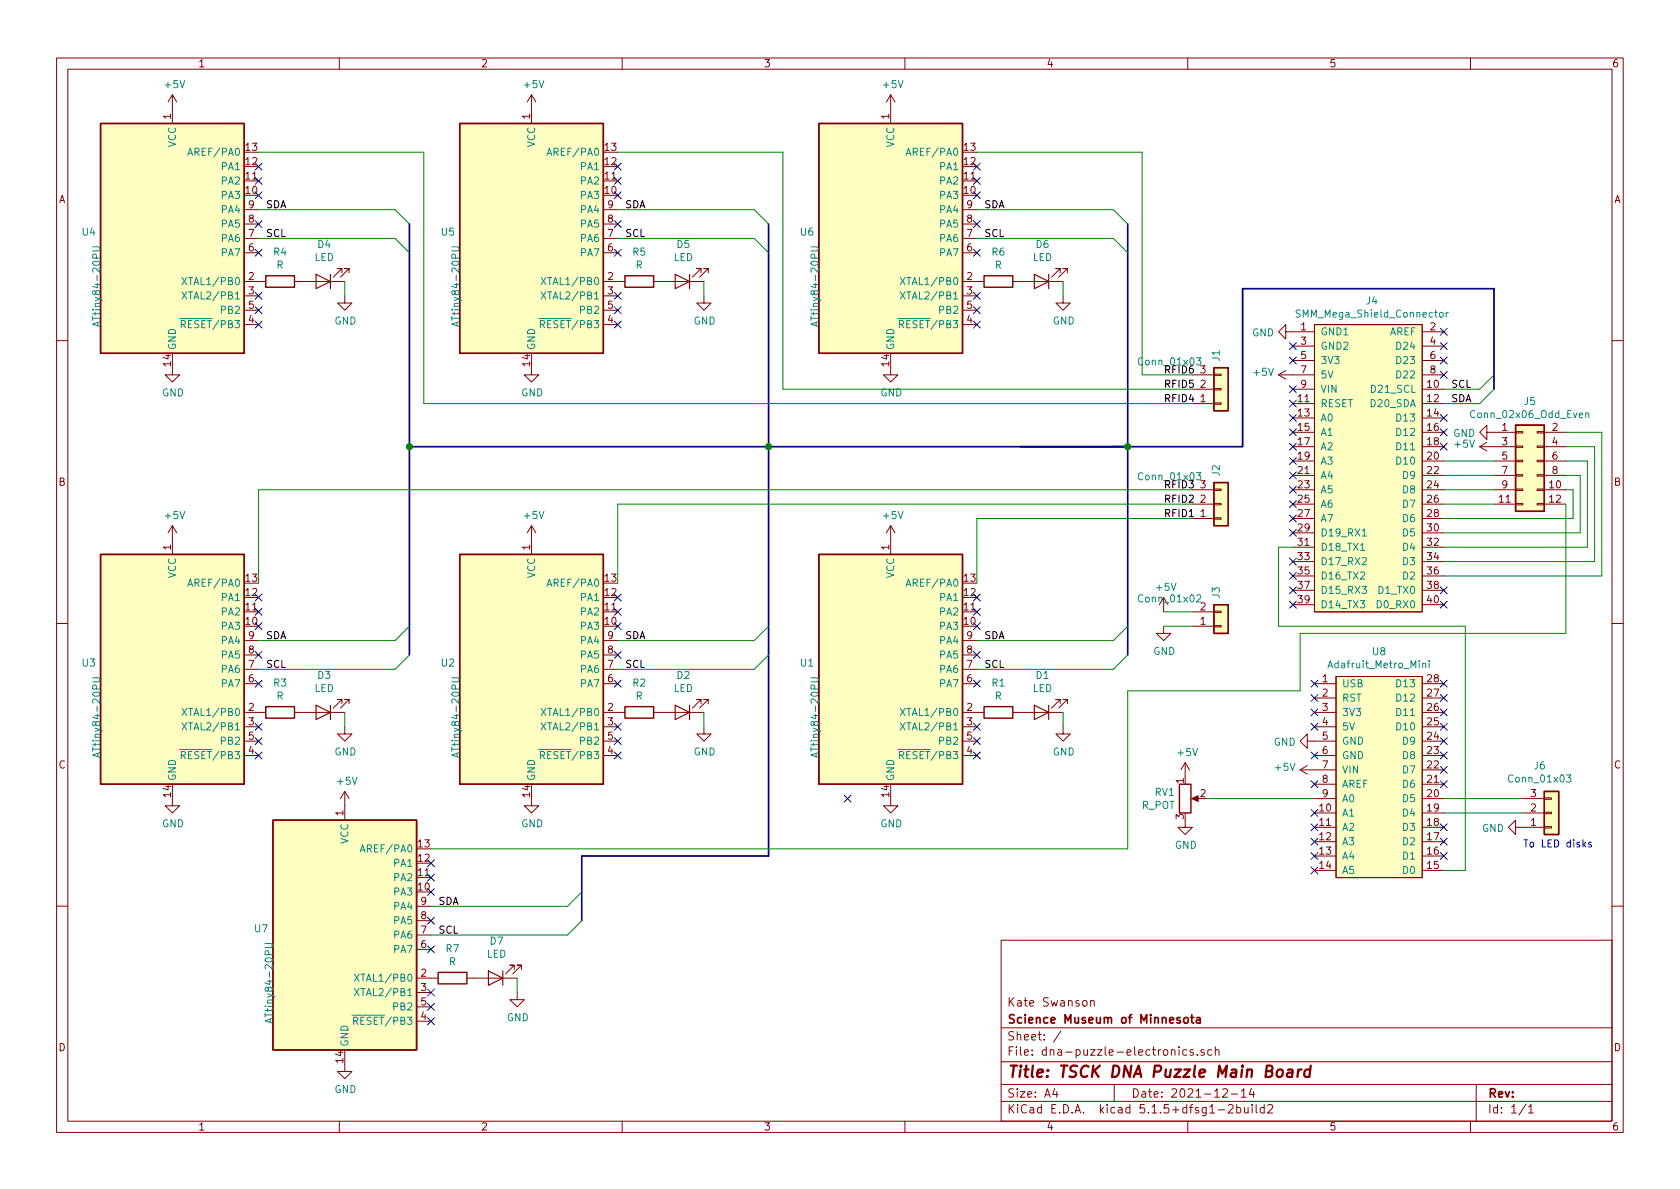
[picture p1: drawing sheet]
<svg xmlns="http://www.w3.org/2000/svg" width="297mm" height="210mm" viewBox="0 0 297 210" stroke-linecap="round" stroke-linejoin="round" font-family="sans-serif">
<g fill="none" stroke="#840000" stroke-width=".18">
<path d="M10 10.3h277v189.9h-277zM12 12.2h273v186.1h-273zM30.5 16.8v5M30.5 16.8l-.8 1.2M30.5 16.8l.7 1.2M60 10.3v1.9M94 16.8v5M94 16.8l-.8 1.2M94 16.8l.7 1.2M110 10.3v1.9M157.5 16.8l-.8 1.2M157.5 16.8v5"/>
<path d="M157.5 16.8l.7 1.2M160 10.3v1.9M210 10.3v1.9M260 10.3v1.9M43.2 39.6h2.5M43.2 37.1h2.5M106.7 39.6h2.5M106.7 37.1h2.5M170.2 39.6h2.5M170.2 37.1h2.5M43.2 49.8h3.8M43.2 52.3h2.5"/>
<path d="M43.2 57.4h2.5M43.2 54.9h2.5M43.2 44.7h2.5M43.2 42.2h2.5M52.1 49.8h8.9M60.5 48.3v-.8h-.8h.8l-1.6 1.5M61 52.3v1.3h1.2l-1.2 1.3-1.3-1.3h1.3M61.7 48.3v-.8h-.7h.7l-1.5 1.5M106.7 49.8h3.8M106.7 52.3h2.5M106.7 57.4h2.5M106.7 54.9h2.5"/>
<path d="M106.7 44.7h2.5M106.7 42.2h2.5M115.6 49.8h8.9M124 48.3v-.8h-.8h.8l-1.6 1.5M124.5 52.3v1.3h1.2l-1.2 1.3-1.3-1.3h1.3M125.2 48.3v-.8h-.7h.7l-1.5 1.5M170.2 49.8h3.8M170.2 52.3h2.5M170.2 57.4h2.5M170.2 54.9h2.5M170.2 44.7h2.5M170.2 42.2h2.5"/>
<path d="M179.1 49.8h8.9M187.5 48.3v-.8h-.8h.8l-1.6 1.5M188 52.3v1.3h1.2l-1.2 1.3-1.3-1.3h1.3M188.7 48.3v-.8h-.7h.7l-1.5 1.5M227.3 58.7v-1.3l-1.2 1.3 1.2 1.2v-1.2h5.1M232.4 57.4h19.1v50.8h-19.1zM251.5 58.7h3.8M10 60.2h2M30.5 65v1.3h1.2l-1.2 1.3-1.3-1.3h1.3M94 65v1.3h1.2l-1.2 1.3-1.3-1.3h1.3M157.5 65v1.3h1.2l-1.2 1.3-1.3-1.3h1.3M210.8 68.8h3.8"/>
<path d="M210.8 71.4h3.8M210.8 66.3h3.8M214.6 66.2h1.3v.2h-1.3zM214.6 71.2h1.3v.3h-1.3zM214.6 68.7h1.3v.3h-1.3zM226.1 66.3h6.3M226.1 66.3l1.2 .8M227.3 65.5l-1.2 .8M228.6 68.8h3.8M228.6 71.4h3.8M228.6 73.9h3.8M228.6 76.4h3.8"/>
<path d="M228.6 79h3.8M228.6 61.2h3.8M228.6 63.7h3.8M251.5 68.8h3.8M251.5 71.4h3.8M251.5 73.9h3.8M251.5 76.4h3.8M251.5 79h3.8M251.5 61.2h3.8M251.5 63.7h3.8M251.5 66.3h3.8M261.6 79h6.4"/>
<path d="M261.6 79l1.3 .8M262.9 76.4v-1.2l-1.3 1.2 1.3 1.3v-1.3h5.1M262.9 78.2l-1.3 .8M268 78.9h1.2v.2h-1.2zM268 76.3h1.2v.3h-1.2zM271.8 78.9h1.2v.2h-1.2zM271.8 76.3h1.2v.3h-1.2zM273 76.4h3.9M273 79h3.9M285 60.2h2M30.5 93l-.8 1.2M30.5 93v5"/>
<path d="M30.5 93l.7 1.2M94 93l-.8 1.2M94 93v5M94 93l.7 1.2M157.5 93v5M157.5 93l-.8 1.2M157.5 93l.7 1.2M210.8 86.6h3.8M210.8 89.1h3.8M210.8 91.7h3.8M214.6 86.5h1.3v.2h-1.3zM214.6 91.6h1.3v.2h-1.3z"/>
<path d="M214.6 89h1.3v.3h-1.3zM228.6 81.5h3.8M228.6 84.1h3.8M228.6 86.6h3.8M228.6 89.1h3.8M228.6 91.7h3.8M228.6 94.2h3.8M228.6 96.8h3.8M228.6 99.3h3.8M251.5 81.5h3.8M251.5 84.1h3.8M251.5 86.6h3.8"/>
<path d="M251.5 89.1h3.8M251.5 91.7h3.8M251.5 94.2h3.8M251.5 96.8h3.8M251.5 99.3h3.8M264.2 81.5h3.8M264.2 84.1h3.8M264.2 86.6h3.8M264.2 89.1h3.8M268 86.5h1.2v.2h-1.2zM268 89h1.2v.3h-1.2zM268 83.9h1.2v.3h-1.2z"/>
<path d="M268 81.4h1.2v.3h-1.2zM271.8 86.5h1.2v.2h-1.2zM271.8 89h1.2v.3h-1.2zM271.8 83.9h1.2v.3h-1.2zM271.8 81.4h1.2v.3h-1.2zM273 81.5h3.9M273 84.1h3.9M273 86.6h3.9M273 89.1h3.9M10 110.3h2M43.2 118.4h2.5M43.2 115.8h2.5"/>
<path d="M43.2 113.3h2.5M106.7 118.4h2.5M106.7 115.8h2.5M106.7 113.3h2.5M170.2 118.4h2.5M170.2 115.8h2.5M170.2 113.3h2.5M205.7 110.7v1.3h1.3l-1.3 1.3-1.2-1.3h1.2M205.7 105.7v2.5M210.8 110.7h3.8M210.8 108.2h3.8M214.6 108.1h1.3v.2h-1.3z"/>
<path d="M214.6 110.6h1.3v.3h-1.3zM228.6 101.8h3.8M228.6 104.4h3.8M228.6 106.9h3.8M236.2 119.6h15.3v35.6h-15.3zM251.5 101.8h3.8M251.5 104.4h3.8M251.5 106.9h3.8M285 110.3h2M43.2 126h3.8M43.2 120.9h2.5M43.2 133.6h2.5"/>
<path d="M43.2 131.1h2.5M43.2 128.5h2.5M52.1 126h8.9M60.5 124.5v-.8h-.8h.8l-1.6 1.5M61 128.5v1.3h1.2l-1.2 1.3-1.3-1.3h1.3M61 139.9l-.8 1.3M61 139.9v5.1M61 139.9l.7 1.3M61.7 124.5v-.8h-.7h.7l-1.5 1.5M106.7 126h3.8M106.7 120.9h2.5M106.7 133.6h2.5"/>
<path d="M106.7 131.1h2.5M106.7 128.5h2.5M115.6 126h8.9M124 124.5v-.8h-.8h.8l-1.6 1.5M124.5 128.5v1.3h1.2l-1.2 1.3-1.3-1.3h1.3M125.2 124.5v-.8h-.7h.7l-1.5 1.5M170.2 126h3.8M170.2 120.9h2.5M170.2 133.6h2.5M170.2 131.1h2.5M170.2 128.5h2.5M179.1 126h8.9"/>
<path d="M187.5 124.5v-.8h-.8h.8l-1.6 1.5M188 128.5v1.3h1.2l-1.2 1.3-1.3-1.3h1.3M188.7 124.5v-.8h-.7h.7l-1.5 1.5M209.5 134.9l-.7 1.2M209.5 134.9v2.5M209.5 134.9l.8 1.2M229.9 136.1h6.3M229.9 136.1l1.2 .8M231.1 131.1v-1.3l-1.2 1.3 1.2 1.2v-1.2h5.1M231.1 135.4l-1.2 .7M232.4 126h3.8M232.4 120.9h3.8"/>
<path d="M232.4 123.4h3.8M232.4 138.7h3.8M232.4 133.6h3.8M232.4 128.5h3.8M251.5 126h3.8M251.5 120.9h3.8M251.5 123.4h3.8M251.5 138.7h3.8M251.5 136.1h3.8M251.5 133.6h3.8M251.5 131.1h3.8M251.5 128.5h3.8"/>
<path d="M30.5 141.2v1.3h1.2l-1.2 1.3-1.3-1.3h1.3M94 141.2v1.3h1.2l-1.2 1.3-1.3-1.3h1.3M157.5 141.2v1.3h1.2l-1.2 1.3-1.3-1.3h1.3M209.5 145v1.3h1.3l-1.3 1.3-1.2-1.3h1.2M211.1 141.2h1M232.4 141.2h3.8M232.4 143.8h3.8M232.4 146.3h3.8M232.4 148.8h3.8M232.4 151.4h3.8M232.4 153.9h3.8M251.5 141.2h3.8"/>
<path d="M251.5 143.8h3.8M251.5 146.3h3.8M251.5 148.8h3.8M251.5 151.4h3.8M251.5 153.9h3.8M268 146.3v-1.3l-1.3 1.3 1.3 1.3v-1.3h5M269.2 141.2h3.8M269.2 143.8h3.8M273 141.1h1.3v.2h-1.3zM273 146.2h1.3v.2h-1.3zM273 143.6h1.3v.3h-1.3zM10 160.2h2"/>
<path d="M73.7 173h3.8M73.7 175.5h2.5M73.7 178h2.5M73.7 167.9h2.5M73.7 165.3h2.5M73.7 162.8h2.5M73.7 160.3h2.5M82.5 173h8.9M90.9 171.4v-.7h-.7h.7l-1.5 1.5M91.4 175.5v1.3h1.3l-1.3 1.2-1.2-1.2h1.2M92.2 171.4v-.7h-.8h.8l-1.5 1.5M177 166.3h108v32h-108z"/>
<path d="M191.5 177.1l.2-.2 .4 .2v.7l-.2 .1-.4-.1zM192.8 177.1l.3-.2 .3 .1 .1 .9M192.8 176.9v1M285 160.2h2M60 198.3v1.9M61 188.2v1.3h1.2l-1.2 1.2-1.3-1.2h1.3M73.7 180.6h2.5M110 198.3v1.9M160 198.3v1.9M177 194.8h108M177 191.8h108M177 187.8h108"/>
<path d="M177 181.8h108M186.5 192.5l-.4 1h1M186.8 193v1M187.6 182.3l-1.3 2M197 191.8v3M208.5 185.1v.2M208.5 185.6v1M209.8 185.7l-.4-.1-.3 .3 .1 .6 .2 .1 .4-.1M210 198.3v1.9M211 185.7a.37 .37 0 0 0-.6 .1l.1 .2 .5 .2v.1l-.2 .3-.4-.1M211.7 186.5v.1M212.9 185.7a.37 .37 0 0 0-.6 .1l.1 .2 .5 .2 .1 .1-.2 .3-.5-.1"/>
<path d="M214.2 185.7l-.4-.1-.3 .3 .2 .6h.5M214.9 185.7h.1a.37 .37 0 0 1 .5 .1v.8M214.9 185.1v1.5M215.4 196.3h1.1M216.2 192.7l.2-.2h.4l.2 .5-.9 1h.9M217.2 195.5l.2-.2h.4l.2 .5-.9 1h.9M217.7 193.5h1.1M218.7 195.9l.4-.1 .3 .3-.1 .6h-.6M218.7 195.3v1.5M219.5 193l.4-.5v1.5M219.5 194h.8M220 195.8l.1 .9 .3 .1 .3-.1"/>
<path d="M220.7 195.8v1M221.3 192.5l-.4 1h.9M221.4 195.3v.2M221.4 195.8v1M221.6 193v1M222.1 195.3v1.3l.2 .2M223.5 195.9l-.4-.1-.3 .3 .1 .6 .2 .1 .4-.1M223.5 195.3v1.5M224.2 195.5l.2-.2h.3l.3 .5-.9 1h.9M260 198.3v1.9M261 191.8v6.5M269.8 195.2l-1.2 2"/>
<path d="M270.3 195.8l.4-.5v1.5M270.3 196.8h.8"/>
</g>
<path d="M226 189.2a.51 .51 0 0 1 .8 .3v.6a.56 .56 0 0 1-.6 .4 .56 .56 0 0 1-.5-.4l.1-.6zM227.7 189.2h.8l.1 .2-.2 1M228.5 189.6l-.6 .1a.4 .4 0 0 0-.4 .3 .4 .4 0 0 0 .3 .4l.6-.1M229.6 189.1l-.2 1.3M230.1 189.1a.54 .54 0 0 0-.6 .4M231.6 189.2a.68 .68 0 0 0-.9 .3v.8l.2 .1 .6-.1M231.7 188.4l-.2 2" fill="none" stroke="#840000" stroke-width=".41"/>
<path d="M210.5 179.9h.6M210.7 179.4v1.3l.4 .2M209.4 180.1l.2-.2 .4 .2 .1 .5-.1 .2-.4 .1-.2-.1zM211.6 180h.6v.9M212.2 180.3l-.5 .1-.2 .2 .2 .3 .5-.1" fill="none" stroke="#840000" stroke-width=".3"/>
<g fill="#ffffc2" stroke="#ffffc2" stroke-width=".18">
<path d="M232.4 57.4h19.1v50.8h-19.1z"/>
<path d="M236.2 119.6h15.3v35.6h-15.3z"/>
<path d="M268 75.2h5v15.2h-5z"/>
<path d="M273 139.9h2.6v7.7h-2.6z"/>
<path d="M214.6 65h2.6v7.6h-2.6z"/>
<path d="M214.6 106.9h2.6v5.1h-2.6z"/>
<path d="M144.8 98h25.4v40.7h-25.4z"/>
<path d="M81.3 98h25.4v40.7h-25.4z"/>
<path d="M17.8 98h25.4v40.7h-25.4z"/>
<path d="M214.6 85.3h2.6v7.7h-2.6z"/>
<path d="M17.8 21.8h25.4v40.7h-25.4z"/>
<path d="M48.3 145h25.4v40.7h-25.4z"/>
<path d="M81.3 21.8h25.4v40.7h-25.4z"/>
<path d="M144.8 21.8h25.4v40.7h-25.4z"/>
</g>
<g fill="none" stroke="#008484" stroke-width=".18">
<path d="M33.2 27.5l.4-1.3 .5 1.3M33.3 27.1h.6M96.7 27.5l.4-1.3 .5 1.3M96.8 27.1h.6M160.2 27.5l.4-1.3 .5 1.3M160.3 27.1h.6M16.4 43.7h1l.3 .2-.1 .4-.2 .1h-1M17.3 57v.6M17.7 56.9l-1.3 .4 1.3 .4M31.7 56.3h1.3M32.1 57.3h.6l.1-.2-.1-.3-.2-.1h-.4v1.3M32.2 49.1l.8 1.2"/>
<path d="M32.2 51.6l.8 1.3M32.4 57.3l.4 .7M33 49.1l-.8 1.2M33 51.6l-.8 1.3M79.9 43.7h1l.3 .2-.1 .4-.2 .1h-1M80.8 57v.6M81.2 56.9l-1.3 .4 1.3 .4M95.2 56.3h1.3M95.6 57.3h.6l.1-.2-.1-.3-.2-.1h-.4v1.3M95.7 49.1l.8 1.2M95.7 51.6l.8 1.3M95.9 57.3l.4 .7"/>
<path d="M96.5 49.1l-.8 1.2M96.5 51.6l-.8 1.3M143.4 43.7h1l.3 .2-.1 .4-.2 .1h-1M144.3 57v.6M144.7 56.9l-1.3 .4 1.3 .4M158.7 56.3h1.3M159.1 57.3h.6l.1-.2-.1-.3-.2-.1h-.4v1.3M159.2 49.1l.8 1.2M159.2 51.6l.8 1.3M159.4 57.3l.4 .7M160 49.1l-.8 1.2M160 51.6l-.8 1.3"/>
<path d="M229.9 54.9l-.5-.1-.2 .1v.3l.1 .2 .5 .1 .1 .3-.3 .3-.4-.1M254.6 55.4l.1-.2 .4 .2 .1 .4-.2 .2-.3 .1-.1-.1zM255.7 55.2v.9M256.1 55.2l-.4 .3M211.5 63.3h.8l-.4 .4 .4 .2-.1 .6h-.5l-.2-.1M280.4 73.1l.2-.1 .3 .1v.8M280.4 73v.9M211.5 83.6h.8l-.4 .5 .4 .1-.1 .6-.5 .1-.2-.2M240.6 97.3h.7M240.9 94.8h.7M16.4 119.9h1l.3 .2-.1 .4-.2 .1h-1M33.2 103.7l.4-1.3 .5 1.3"/>
<path d="M33.3 103.3h.6M79.9 119.9h1l.3 .2-.1 .4-.2 .1h-1M96.7 103.7l.4-1.3 .5 1.3M96.8 103.3h.6M143.4 119.9h1l.3 .2-.1 .4-.2 .1h-1M160.2 103.7l.4-1.3 .5 1.3M160.3 103.3h.6M211.6 105.3l.5-.1 .2 .3v.2l-.8 .7h.8M251.5 117.4l.2-.1h.3l.1 .8M252.7 116.8v.2M252.7 117.3v.8M17.3 133.2v.6"/>
<path d="M17.7 133.1l-1.3 .4 1.3 .4M31.7 132.5h1.3M32.1 133.5h.6l.1-.2-.1-.3-.2-.1h-.4v1.3M32.2 125.3l.8 1.2M32.2 127.8l.8 1.3M32.4 133.5l.4 .7M33 125.3l-.8 1.2M33 127.8l-.8 1.3M80.8 133.2v.6M81.2 133.1l-1.3 .4 1.3 .4M95.2 132.5h1.3M95.6 133.5h.6l.1-.2-.1-.3-.2-.1h-.4v1.3"/>
<path d="M95.7 125.3l.8 1.2M95.7 127.8l.8 1.3M95.9 133.5l.4 .7M96.5 125.3l-.8 1.2M96.5 127.8l-.8 1.3M144.3 133.2v.6M144.7 133.1l-1.3 .4 1.3 .4M158.7 132.5h1.3M159.1 133.5h.6l.1-.2-.1-.3-.2-.1h-.4v1.3M159.2 125.3l.8 1.2M159.2 127.8l.8 1.3M159.4 133.5l.4 .7"/>
<path d="M160 125.3l-.8 1.2M160 127.8l-.8 1.3M277 137h.7l-.4 .5 .4 .1-.1 .6-.4 .1-.2-.1M63.7 150.7l.4-1.3 .4 1.3M63.8 150.3h.6M46.9 166.8h1l.2 .3v.4l-.2 .1h-1M62.2 179.5h1.3M62.7 172.3l.8 1.2M62.7 174.8l.8 1.3M63.5 172.3l-.8 1.2M63.5 174.8l-.8 1.3M47.8 180.2v.6"/>
<path d="M48.1 180.1l-1.2 .4 1.2 .4M62.5 180.5h.6l.2-.2-.1-.3-.2-.1h-.5v1.2M62.8 180.5l.5 .6"/>
</g>
<g fill="none" stroke="#840000" stroke-width=".25">
<path d="M17.8 21.8h25.4v40.7h-25.4zM81.3 21.8h25.4v40.7h-25.4zM144.8 21.8h25.4v40.7h-25.4zM47 48.8h5.1v2h-5.1zM110.5 48.8h5.1v2h-5.1zM174 48.8h5.1v2h-5.1zM214.6 65h2.6v7.6h-2.6zM268 75.2h5v15.2h-5zM17.8 98h25.4v40.7h-25.4zM81.3 98h25.4v40.7h-25.4zM144.8 98h25.4v40.7h-25.4zM214.6 85.3h2.6v7.7h-2.6z"/>
<path d="M214.6 106.9h2.6v5.1h-2.6zM47 125h5.1v2h-5.1zM110.5 125h5.1v2h-5.1zM174 125h5.1v2h-5.1zM208.5 138.7h2.1v5.1h-2.1zM273 139.9h2.6v7.7h-2.6zM48.3 145h25.4v40.7h-25.4zM77.5 172h5v2h-5z"/>
</g>
<g fill="none" stroke="#840000" stroke-width=".2">
<path d="M55.9 48.5l2.5 1.3-2.5 1.2zM58.4 48.5v2.5M119.4 48.5l2.5 1.3-2.5 1.2zM121.9 48.5v2.5M182.9 48.5l2.5 1.3-2.5 1.2zM185.4 48.5v2.5M55.9 124.7l2.5 1.3-2.5 1.2zM58.4 124.7v2.5M119.4 124.7l2.5 1.3-2.5 1.2zM121.9 124.7v2.5M182.9 124.7l2.5 1.3-2.5 1.2zM185.4 124.7v2.5"/>
<path d="M86.4 171.7l2.5 1.3-2.5 1.2zM88.9 171.7v2.5"/>
</g>
<path d="M210.7 141.2l1.1-.5v1z" fill="#840000" stroke="#840000" stroke-width=".18"/>
<path d="M72.4 39.6v76.2M135.9 39.6v111.8h-33v11.4M199.4 39.6v76.2M264.2 68.8v-17.8h-44.5v28h-147.3" fill="none" stroke="#000084" stroke-width=".3"/>
<g fill="none" stroke="#008400" stroke-width=".18">
<path d="M45.7 26.9h29.2v44.5h135.9M45.7 37.1h24.1l2.6 2.5M109.2 26.9h29.2v41.9h72.4M109.2 37.1h24.1l2.6 2.5M172.7 26.9h29.2v39.4h8.9M172.7 37.1h24.1l2.6 2.5M45.7 42.2h24.1l2.6 2.5M61 49.8v2.5M109.2 42.2h24.1l2.6 2.5M124.5 49.8v2.5M172.7 42.2h24.1l2.6 2.5M188 49.8v2.5"/>
<path d="M264.2 66.3l-2.6 2.5h-6.3M264.2 68.8l-2.6 2.6h-6.3M276.9 76.4h6.3v25.4h-27.9M276.9 79h5v20.3h-26.6M210.8 91.7h-38.1v11.4M210.8 89.1h-101.6v14M210.8 86.6h-165.1v16.5M228.6 96.8h-2.5v13.9h33v43.2h-3.8M255.3 89.1h8.9M255.3 86.6h8.9M255.3 81.5h8.9M255.3 84.1h8.9"/>
<path d="M276.9 86.6h1.2v5.1h-22.8M276.9 81.5h3.8v15.3h-25.4M276.9 89.1v22.9h-47v10.2h-30.5v27.9h-123.2M276.9 84.1h2.5v10.1h-24.1M72.4 110.7l-2.6 2.6h-24.1M72.4 115.8l-2.6 2.6h-24.1M135.9 110.7l-2.6 2.6h-24.1M135.9 115.8l-2.6 2.6h-24.1M199.4 110.7l-2.6 2.6h-24.1M199.4 115.8l-2.6 2.6h-24.1M205.7 108.2h5.1M205.7 110.7h5.1"/>
<path d="M61 126v2.5M124.5 126v2.5M188 126v2.5M102.9 157.7l-2.6 2.6h-24.1M213.4 141.2h19M255.3 143.8h13.9M255.3 141.2h13.9M91.4 173v2.5M102.9 162.8l-2.6 2.5h-24.1"/>
</g>
<path d="M280 149.3l.4 .5M280.4 148.9l-.5 .5M281.3 149l-.3-.1-.2 .2 .1 .2 .4 .1v.3h-.5" fill="none" stroke="#0000c2" stroke-width=".18"/>
<g fill="#008400" stroke="#008400" stroke-width=".25">
<circle cx="72.4" cy="79" r=".51"/>
<circle cx="135.9" cy="79" r=".51"/>
<circle cx="199.4" cy="79" r=".51"/>
</g>
<g fill="none" stroke="#000084" stroke-width=".18">
<path d="M45.1 31.4l1.2 1.2M45.1 28.8l1.2 1.3M45.1 39l1.2 1.2M45.1 33.9l1.2 1.2M46.3 31.4l-1.2 1.2M46.3 28.8l-1.2 1.3M46.3 39l-1.2 1.2M46.3 33.9l-1.2 1.2M108.6 39l1.2 1.2M108.6 28.8l1.2 1.3M108.6 31.4l1.2 1.2M108.6 33.9l1.2 1.2"/>
<path d="M109.8 39l-1.2 1.2M109.8 28.8l-1.2 1.3M109.8 31.4l-1.2 1.2M109.8 33.9l-1.2 1.2M172.1 39l1.2 1.2M172.1 28.8l1.2 1.3M172.1 31.4l1.2 1.2M172.1 33.9l1.2 1.2M173.3 39l-1.2 1.2M173.3 28.8l-1.2 1.3M173.3 31.4l-1.2 1.2M173.3 33.9l-1.2 1.2"/>
<path d="M45.1 44.1l1.2 1.2M45.1 51.7l1.2 1.2M45.1 54.2l1.2 1.3M45.1 56.8l1.2 1.2M46.3 44.1l-1.2 1.2M46.3 51.7l-1.2 1.2M46.3 54.2l-1.2 1.3M46.3 56.8l-1.2 1.2M108.6 51.7l1.2 1.2M108.6 54.2l1.2 1.3M108.6 56.8l1.2 1.2M108.6 44.1l1.2 1.2"/>
<path d="M109.8 51.7l-1.2 1.2M109.8 54.2l-1.2 1.3M109.8 56.8l-1.2 1.2M109.8 44.1l-1.2 1.2M172.1 44.1l1.2 1.2M172.1 51.7l1.2 1.2M172.1 54.2l1.2 1.3M172.1 56.8l1.2 1.2M173.3 44.1l-1.2 1.2M173.3 51.7l-1.2 1.2M173.3 54.2l-1.2 1.3M173.3 56.8l-1.2 1.2"/>
<path d="M254.7 58.1l1.2 1.2M255.9 58.1l-1.2 1.2M228 78.4l1.2 1.2M228 75.8l1.2 1.3M228 73.3l1.2 1.2M228 70.8l1.2 1.2M228 68.2l1.2 1.2M228 63.1l1.2 1.3M228 60.6l1.2 1.2M229.2 78.4l-1.2 1.2M229.2 75.8l-1.2 1.3M229.2 73.3l-1.2 1.2"/>
<path d="M229.2 70.8l-1.2 1.2M229.2 68.2l-1.2 1.2M229.2 63.1l-1.2 1.3M229.2 60.6l-1.2 1.2M254.7 75.8l1.2 1.3M254.7 60.6l1.2 1.2M254.7 63.1l1.2 1.3M254.7 65.7l1.2 1.2M254.7 73.3l1.2 1.2M254.7 78.4l1.2 1.2M255.9 75.8l-1.2 1.3M255.9 60.6l-1.2 1.2"/>
<path d="M255.9 63.1l-1.2 1.3M255.9 65.7l-1.2 1.2M255.9 73.3l-1.2 1.2M255.9 78.4l-1.2 1.2M228 86l1.2 1.2M228 88.5l1.2 1.3M228 91.1l1.2 1.2M228 93.6l1.2 1.2M228 98.7l1.2 1.2M228 83.5l1.2 1.2M228 80.9l1.2 1.2M229.2 86l-1.2 1.2"/>
<path d="M229.2 88.5l-1.2 1.3M229.2 91.1l-1.2 1.2M229.2 93.6l-1.2 1.2M229.2 98.7l-1.2 1.2M229.2 83.5l-1.2 1.2M229.2 80.9l-1.2 1.2M45.1 105l1.2 1.3M45.1 107.6l1.2 1.2M45.1 110.1l1.2 1.2M45.1 115.2l1.2 1.2M46.3 115.2l-1.2 1.2M46.3 107.6l-1.2 1.2"/>
<path d="M46.3 105l-1.2 1.3M46.3 110.1l-1.2 1.2M108.6 105l1.2 1.3M108.6 107.6l1.2 1.2M108.6 115.2l1.2 1.2M108.6 110.1l1.2 1.2M109.8 107.6l-1.2 1.2M109.8 115.2l-1.2 1.2M109.8 105l-1.2 1.3M109.8 110.1l-1.2 1.2M172.1 107.6l1.2 1.2M172.1 110.1l1.2 1.2"/>
<path d="M172.1 115.2l1.2 1.2M172.1 105l1.2 1.3M173.3 107.6l-1.2 1.2M173.3 110.1l-1.2 1.2M173.3 115.2l-1.2 1.2M173.3 105l-1.2 1.3M228 101.2l1.2 1.3M228 103.8l1.2 1.2M228 106.3l1.2 1.2M229.2 101.2l-1.2 1.3M229.2 103.8l-1.2 1.2M229.2 106.3l-1.2 1.2"/>
<path d="M254.7 106.3l1.2 1.2M254.7 103.8l1.2 1.2M255.9 106.3l-1.2 1.2M255.9 103.8l-1.2 1.2M45.1 120.3l1.2 1.2M45.1 127.9l1.2 1.2M45.1 130.4l1.2 1.3M45.1 133l1.2 1.2M46.3 120.3l-1.2 1.2M46.3 127.9l-1.2 1.2M46.3 130.4l-1.2 1.3M46.3 133l-1.2 1.2"/>
<path d="M108.6 130.4l1.2 1.3M108.6 133l1.2 1.2M108.6 127.9l1.2 1.2M108.6 120.3l1.2 1.2M109.8 130.4l-1.2 1.3M109.8 133l-1.2 1.2M109.8 127.9l-1.2 1.2M109.8 120.3l-1.2 1.2M172.1 133l1.2 1.2M172.1 120.3l1.2 1.2M172.1 127.9l1.2 1.2M172.1 130.4l1.2 1.3"/>
<path d="M173.3 133l-1.2 1.2M173.3 120.3l-1.2 1.2M173.3 127.9l-1.2 1.2M173.3 130.4l-1.2 1.3M231.8 122.8l1.2 1.2M231.8 120.3l1.2 1.2M231.8 125.4l1.2 1.2M231.8 127.9l1.2 1.2M231.8 133l1.2 1.2M231.8 138.1l1.2 1.2M233 122.8l-1.2 1.2M233 120.3l-1.2 1.2"/>
<path d="M233 125.4l-1.2 1.2M233 127.9l-1.2 1.2M233 133l-1.2 1.2M233 138.1l-1.2 1.2M254.7 122.8l1.2 1.2M254.7 125.4l1.2 1.2M254.7 127.9l1.2 1.2M254.7 130.4l1.2 1.3M254.7 133l1.2 1.2M254.7 135.5l1.2 1.2M254.7 138.1l1.2 1.2M254.7 120.3l1.2 1.2"/>
<path d="M255.9 122.8l-1.2 1.2M255.9 125.4l-1.2 1.2M255.9 127.9l-1.2 1.2M255.9 130.4l-1.2 1.3M255.9 133l-1.2 1.2M255.9 135.5l-1.2 1.2M255.9 138.1l-1.2 1.2M255.9 120.3l-1.2 1.2M75.6 157.1l1.2 1.2M75.6 154.6l1.2 1.2M75.6 152l1.2 1.3M76.8 157.1l-1.2 1.2"/>
<path d="M76.8 154.6l-1.2 1.2M76.8 152l-1.2 1.3M149.3 140.6l1.2 1.2M150.5 140.6l-1.2 1.2M231.8 143.1l1.2 1.3M231.8 145.7l1.2 1.2M231.8 148.2l1.2 1.2M231.8 150.8l1.2 1.2M231.8 153.3l1.2 1.2M233 148.2l-1.2 1.2M233 150.8l-1.2 1.2M233 143.1l-1.2 1.3"/>
<path d="M233 145.7l-1.2 1.2M233 153.3l-1.2 1.2M254.7 150.8l1.2 1.2M254.7 145.7l1.2 1.2M254.7 148.2l1.2 1.2M255.9 150.8l-1.2 1.2M255.9 145.7l-1.2 1.2M255.9 148.2l-1.2 1.2M75.6 180l1.2 1.2M75.6 177.4l1.2 1.3M75.6 174.9l1.2 1.2M75.6 167.3l1.2 1.2"/>
<path d="M75.6 162.2l1.2 1.2M76.8 180l-1.2 1.2M76.8 177.4l-1.2 1.3M76.8 174.9l-1.2 1.2M76.8 167.3l-1.2 1.2M76.8 162.2l-1.2 1.2"/>
</g>
<text font-size="2.8" fill="#840000" x="178" y="190.5">Title: TSCK DNA Puzzle Main Board</text>
<g font-size="2.1" fill="#840000">
<text x="178" y="178">Kate Swanson</text>
<text x="178" y="184">Sheet: /</text>
<text x="178" y="181">Science Museum of Minnesota</text>
<text x="178" y="186.7">File: dna-puzzle-electronics.sch</text>
<text x="178" y="196.9">KiCad E.D.A. kicad 5.1.5+dfsg1-2build2</text>
<text x="178" y="194.1">Size: A4</text>
<text x="200" y="194.1">Date: 2021-12-14</text>
<text x="263" y="194.1">Rev:</text>
<text x="263" y="196.9">Id: 1/1</text>
</g>
<g font-size="1.8" fill="#840000">
<text x="35" y="11.9">1</text>
<text x="85" y="11.9">2</text>
<text x="135" y="11.9">3</text>
<text x="185" y="11.9">4</text>
<text x="235" y="11.9">5</text>
<text x="285" y="11.9">6</text>
<text x="30.2" y="21.1" transform="rotate(-90 30.2 21.1)">1</text>
<text x="93.7" y="21.1" transform="rotate(-90 93.7 21.1)">1</text>
<text x="157.2" y="21.1" transform="rotate(-90 157.2 21.1)">1</text>
<text x="43.5" y="29.2">12</text>
<text x="43.5" y="26.7">13</text>
<text x="107" y="29.2">12</text>
<text x="107" y="26.7">13</text>
<text x="170.5" y="29.2">12</text>
<text x="170.5" y="26.7">13</text>
<text x="10.4" y="35.9">A</text>
<text x="43.5" y="34.3">10</text>
<text x="43.5" y="31.7">11</text>
<text x="107" y="34.3">10</text>
<text x="107" y="31.7">11</text>
<text x="170.5" y="34.3">10</text>
<text x="170.5" y="31.7">11</text>
<text x="285.4" y="35.9">A</text>
<text x="44" y="41.9">7</text>
<text x="44" y="39.4">8</text>
<text x="44" y="36.8">9</text>
<text x="107.5" y="41.9">7</text>
<text x="107.5" y="39.4">8</text>
<text x="107.5" y="36.8">9</text>
<text x="171" y="41.9">7</text>
<text x="171" y="39.4">8</text>
<text x="171" y="36.8">9</text>
<text x="44" y="44.4">6</text>
<text x="107.5" y="44.4">6</text>
<text x="171" y="44.4">6</text>
<text x="44" y="49.5">2</text>
<text x="44" y="52.1">3</text>
<text x="107.5" y="49.5">2</text>
<text x="107.5" y="52.1">3</text>
<text x="171" y="49.5">2</text>
<text x="171" y="52.1">3</text>
<text x="44" y="57.1">4</text>
<text x="44" y="54.6">5</text>
<text x="107.5" y="57.1">4</text>
<text x="107.5" y="54.6">5</text>
<text x="171" y="57.1">4</text>
<text x="171" y="54.6">5</text>
<text x="230" y="58.4">1</text>
<text x="252.9" y="58.4">2</text>
<text x="30.2" y="64.7" transform="rotate(-90 30.2 64.7)">14</text>
<text x="93.7" y="64.7" transform="rotate(-90 93.7 64.7)">14</text>
<text x="157.2" y="64.7" transform="rotate(-90 157.2 64.7)">14</text>
<text x="230" y="61">3</text>
<text x="230" y="63.5">5</text>
<text x="252.9" y="61">4</text>
<text x="252.9" y="63.5">6</text>
<text x="212.2" y="71.1">1</text>
<text x="212.2" y="68.6">2</text>
<text x="212.2" y="66">3</text>
<text x="229.5" y="71.1">11</text>
<text x="230" y="66">7</text>
<text x="230" y="68.6">9</text>
<text x="252.4" y="68.6">10</text>
<text x="252.4" y="71.1">12</text>
<text x="252.9" y="66">8</text>
<text x="229.5" y="73.7">13</text>
<text x="229.5" y="76.2">15</text>
<text x="252.4" y="73.7">14</text>
<text x="252.4" y="76.2">16</text>
<text x="265.6" y="76.2">1</text>
<text x="274.5" y="76.2">2</text>
<text x="229.5" y="78.7">17</text>
<text x="229.5" y="81.3">19</text>
<text x="229.5" y="83.8">21</text>
<text x="252.4" y="78.7">18</text>
<text x="252.4" y="81.3">20</text>
<text x="252.4" y="83.8">22</text>
<text x="265.6" y="78.7">3</text>
<text x="265.6" y="81.3">5</text>
<text x="265.6" y="83.8">7</text>
<text x="274.5" y="78.7">4</text>
<text x="274.5" y="81.3">6</text>
<text x="274.5" y="83.8">8</text>
<text x="10.4" y="85.9">B</text>
<text x="212.2" y="88.9">2</text>
<text x="212.2" y="86.4">3</text>
<text x="229.5" y="86.4">23</text>
<text x="229.5" y="88.9">25</text>
<text x="252.4" y="86.4">24</text>
<text x="252.4" y="88.9">26</text>
<text x="265.1" y="88.9">11</text>
<text x="265.6" y="86.4">9</text>
<text x="274" y="86.4">10</text>
<text x="274" y="88.9">12</text>
<text x="285.4" y="85.9">B</text>
<text x="212.2" y="91.4">1</text>
<text x="229.5" y="91.4">27</text>
<text x="229.5" y="94">29</text>
<text x="252.4" y="91.4">28</text>
<text x="252.4" y="94">30</text>
<text x="30.2" y="97.3" transform="rotate(-90 30.2 97.3)">1</text>
<text x="93.7" y="97.3" transform="rotate(-90 93.7 97.3)">1</text>
<text x="157.2" y="97.3" transform="rotate(-90 157.2 97.3)">1</text>
<text x="229.5" y="96.5">31</text>
<text x="229.5" y="99.1">33</text>
<text x="229.5" y="101.6">35</text>
<text x="252.4" y="96.5">32</text>
<text x="252.4" y="99.1">34</text>
<text x="252.4" y="101.6">36</text>
<text x="43.5" y="107.9">11</text>
<text x="43.5" y="105.4">12</text>
<text x="43.5" y="102.9">13</text>
<text x="107" y="107.9">11</text>
<text x="107" y="105.4">12</text>
<text x="107" y="102.9">13</text>
<text x="170.5" y="107.9">11</text>
<text x="170.5" y="105.4">12</text>
<text x="170.5" y="102.9">13</text>
<text x="212.2" y="107.9">2</text>
<text x="229.5" y="104.1">37</text>
<text x="229.5" y="106.7">39</text>
<text x="252.4" y="104.1">38</text>
<text x="252.4" y="106.7">40</text>
<text x="43.5" y="110.5">10</text>
<text x="44" y="113">9</text>
<text x="107" y="110.5">10</text>
<text x="107.5" y="113">9</text>
<text x="170.5" y="110.5">10</text>
<text x="171" y="113">9</text>
<text x="212.2" y="110.5">1</text>
<text x="44" y="118.1">7</text>
<text x="44" y="115.6">8</text>
<text x="107.5" y="118.1">7</text>
<text x="107.5" y="115.6">8</text>
<text x="171" y="118.1">7</text>
<text x="171" y="115.6">8</text>
<text x="44" y="125.7">2</text>
<text x="44" y="120.6">6</text>
<text x="107.5" y="125.7">2</text>
<text x="107.5" y="120.6">6</text>
<text x="171" y="125.7">2</text>
<text x="171" y="120.6">6</text>
<text x="233.8" y="120.6">1</text>
<text x="233.8" y="123.2">2</text>
<text x="233.8" y="125.7">3</text>
<text x="252.4" y="125.7">26</text>
<text x="252.4" y="123.2">27</text>
<text x="252.4" y="120.6">28</text>
<text x="44" y="128.3">3</text>
<text x="44" y="130.8">5</text>
<text x="107.5" y="128.3">3</text>
<text x="107.5" y="130.8">5</text>
<text x="171" y="128.3">3</text>
<text x="171" y="130.8">5</text>
<text x="233.8" y="128.3">4</text>
<text x="233.8" y="130.8">5</text>
<text x="252.4" y="130.8">24</text>
<text x="252.4" y="128.3">25</text>
<text x="10.4" y="135.9">C</text>
<text x="44" y="133.3">4</text>
<text x="107.5" y="133.3">4</text>
<text x="171" y="133.3">4</text>
<text x="233.8" y="133.3">6</text>
<text x="233.8" y="135.9">7</text>
<text x="252.4" y="135.9">22</text>
<text x="252.4" y="133.3">23</text>
<text x="285.4" y="135.9">C</text>
<text x="30.2" y="140.9" transform="rotate(-90 30.2 140.9)">14</text>
<text x="93.7" y="140.9" transform="rotate(-90 93.7 140.9)">14</text>
<text x="157.2" y="140.9" transform="rotate(-90 157.2 140.9)">14</text>
<text x="209.3" y="138.5" transform="rotate(-90 209.3 138.5)">1</text>
<text x="212.2" y="141">2</text>
<text x="233.3" y="143.5">10</text>
<text x="233.8" y="138.4">8</text>
<text x="233.8" y="141">9</text>
<text x="252.4" y="143.5">19</text>
<text x="252.4" y="141">20</text>
<text x="252.4" y="138.4">21</text>
<text x="270.7" y="143.5">2</text>
<text x="270.7" y="141">3</text>
<text x="60.7" y="144.2" transform="rotate(-90 60.7 144.2)">1</text>
<text x="74" y="149.9">13</text>
<text x="209.3" y="144.9" transform="rotate(-90 209.3 144.9)">3</text>
<text x="233.3" y="146">11</text>
<text x="233.3" y="148.6">12</text>
<text x="252.4" y="148.6">17</text>
<text x="252.4" y="146">18</text>
<text x="270.7" y="146">1</text>
<text x="74" y="154.9">11</text>
<text x="74" y="152.4">12</text>
<text x="233.3" y="151.1">13</text>
<text x="233.3" y="153.7">14</text>
<text x="252.4" y="153.7">15</text>
<text x="252.4" y="151.1">16</text>
<text x="74" y="157.5">10</text>
<text x="74.4" y="160">9</text>
<text x="74.4" y="167.6">6</text>
<text x="74.4" y="165.1">7</text>
<text x="74.4" y="162.6">8</text>
<text x="74.4" y="172.7">2</text>
<text x="74.4" y="175.3">3</text>
<text x="74.4" y="177.8">5</text>
<text x="10.4" y="185.9">D</text>
<text x="74.4" y="180.3">4</text>
<text x="285.4" y="185.9">D</text>
<text x="60.7" y="187.9" transform="rotate(-90 60.7 187.9)">14</text>
<text x="35" y="199.9">1</text>
<text x="85" y="199.9">2</text>
<text x="135" y="199.9">3</text>
<text x="185" y="199.9">4</text>
<text x="235" y="199.9">5</text>
<text x="285" y="199.9">6</text>
</g>
<g font-size="1.8" fill="#008484">
<text x="29.3" y="15.6">+5V</text>
<text x="92.8" y="15.6">+5V</text>
<text x="156.3" y="15.6">+5V</text>
<text x="31.1" y="26.1" transform="rotate(-90 31.1 26.1)">VCC</text>
<text x="33.9" y="27.6">AREF/PA0</text>
<text x="94.6" y="26.1" transform="rotate(-90 94.6 26.1)">VCC</text>
<text x="97.4" y="27.6">AREF/PA0</text>
<text x="158.1" y="26.1" transform="rotate(-90 158.1 26.1)">VCC</text>
<text x="160.9" y="27.6">AREF/PA0</text>
<text x="39.2" y="35.2">PA3</text>
<text x="39.2" y="32.6">PA2</text>
<text x="39.2" y="30.1">PA1</text>
<text x="102.7" y="35.2">PA3</text>
<text x="102.7" y="32.6">PA2</text>
<text x="102.7" y="30.1">PA1</text>
<text x="166.2" y="35.2">PA3</text>
<text x="166.2" y="32.6">PA2</text>
<text x="166.2" y="30.1">PA1</text>
<text x="14.6" y="41.7">U4</text>
<text x="39.2" y="40.3">PA5</text>
<text x="39.2" y="37.7">PA4</text>
<text x="78.1" y="41.7">U5</text>
<text x="102.7" y="40.3">PA5</text>
<text x="102.7" y="37.7">PA4</text>
<text x="141.6" y="41.7">U6</text>
<text x="166.2" y="40.3">PA5</text>
<text x="166.2" y="37.7">PA4</text>
<text x="39.2" y="45.3">PA7</text>
<text x="39.2" y="42.8">PA6</text>
<text x="48.4" y="45.2">R4</text>
<text x="48.9" y="47.5">R</text>
<text x="55.6" y="46.2">LED</text>
<text x="56.2" y="43.9">D4</text>
<text x="102.7" y="45.3">PA7</text>
<text x="102.7" y="42.8">PA6</text>
<text x="111.9" y="45.2">R5</text>
<text x="112.4" y="47.5">R</text>
<text x="119.1" y="46.2">LED</text>
<text x="119.7" y="43.9">D5</text>
<text x="166.2" y="45.3">PA7</text>
<text x="166.2" y="42.8">PA6</text>
<text x="175.4" y="45.2">R6</text>
<text x="175.9" y="47.5">R</text>
<text x="182.6" y="46.2">LED</text>
<text x="183.2" y="43.9">D6</text>
<text x="33.1" y="50.4">XTAL1/PB0</text>
<text x="33.1" y="53">XTAL2/PB1</text>
<text x="96.6" y="50.4">XTAL1/PB0</text>
<text x="96.6" y="53">XTAL2/PB1</text>
<text x="160.1" y="50.4">XTAL1/PB0</text>
<text x="160.1" y="53">XTAL2/PB1</text>
<text x="241.6" y="53.8">J4</text>
<text x="17.7" y="56.8" transform="rotate(-90 17.7 56.8)">ATtiny84-20PU</text>
<text x="32.8" y="58">RESET/PB3</text>
<text x="39.2" y="55.5">PB2</text>
<text x="59.1" y="57.4">GND</text>
<text x="81.2" y="56.8" transform="rotate(-90 81.2 56.8)">ATtiny84-20PU</text>
<text x="96.3" y="58">RESET/PB3</text>
<text x="102.7" y="55.5">PB2</text>
<text x="122.6" y="57.4">GND</text>
<text x="144.7" y="56.8" transform="rotate(-90 144.7 56.8)">ATtiny84-20PU</text>
<text x="159.8" y="58">RESET/PB3</text>
<text x="166.2" y="55.5">PB2</text>
<text x="186.1" y="57.4">GND</text>
<text x="221.4" y="59.5">GND</text>
<text x="229.7" y="56.2">SMM_Mega_Shield_Connector</text>
<text x="233.4" y="59.3">GND1</text>
<text x="245.6" y="59.3">AREF</text>
<text x="31.1" y="62" transform="rotate(-90 31.1 62)">GND</text>
<text x="94.6" y="62" transform="rotate(-90 94.6 62)">GND</text>
<text x="158.1" y="62" transform="rotate(-90 158.1 62)">GND</text>
<text x="201.6" y="64.6">Conn_01x03</text>
<text x="215.7" y="63.8" transform="rotate(-90 215.7 63.8)">J1</text>
<text x="233.4" y="61.8">GND2</text>
<text x="233.4" y="64.4">3V3</text>
<text x="247.2" y="61.8">D24</text>
<text x="247.2" y="64.4">D23</text>
<text x="28.7" y="70.1">GND</text>
<text x="92.2" y="70.1">GND</text>
<text x="155.7" y="70.1">GND</text>
<text x="221.7" y="66.5">+5V</text>
<text x="233.4" y="66.9">5V</text>
<text x="233.4" y="69.5">VIN</text>
<text x="242.7" y="69.5">D21_SCL</text>
<text x="247.2" y="66.9">D22</text>
<text x="269.5" y="71.6">J5</text>
<text x="233.4" y="72">RESET</text>
<text x="233.4" y="74.5">A0</text>
<text x="233.4" y="77.1">A1</text>
<text x="242.5" y="72">D20_SDA</text>
<text x="247.2" y="74.5">D13</text>
<text x="247.2" y="77.1">D12</text>
<text x="256.9" y="77.3">GND</text>
<text x="260.5" y="73.9">Conn_02x06_Odd_Even</text>
<text x="233.4" y="79.6">A2</text>
<text x="233.4" y="82.2">A3</text>
<text x="247.2" y="79.6">D11</text>
<text x="247.2" y="82.2">D10</text>
<text x="257.3" y="79.2">+5V</text>
<text x="201.6" y="84.9">Conn_01x03</text>
<text x="215.7" y="84.2" transform="rotate(-90 215.7 84.2)">J2</text>
<text x="233.4" y="84.7">A4</text>
<text x="233.4" y="87.2">A5</text>
<text x="233.4" y="89.8">A6</text>
<text x="248.2" y="84.7">D9</text>
<text x="248.2" y="87.2">D8</text>
<text x="248.2" y="89.8">D7</text>
<text x="29.3" y="91.8">+5V</text>
<text x="92.8" y="91.8">+5V</text>
<text x="156.3" y="91.8">+5V</text>
<text x="233.4" y="92.3">A7</text>
<text x="233.4" y="94.9">D19_RX1</text>
<text x="248.2" y="92.3">D6</text>
<text x="248.2" y="94.9">D5</text>
<text x="233.4" y="97.4">D18_TX1</text>
<text x="233.4" y="99.9">D17_RX2</text>
<text x="248.2" y="97.4">D4</text>
<text x="248.2" y="99.9">D3</text>
<text x="31.1" y="102.3" transform="rotate(-90 31.1 102.3)">VCC</text>
<text x="33.9" y="103.8">AREF/PA0</text>
<text x="39.2" y="106.3">PA1</text>
<text x="94.6" y="102.3" transform="rotate(-90 94.6 102.3)">VCC</text>
<text x="97.4" y="103.8">AREF/PA0</text>
<text x="102.7" y="106.3">PA1</text>
<text x="158.1" y="102.3" transform="rotate(-90 158.1 102.3)">VCC</text>
<text x="160.9" y="103.8">AREF/PA0</text>
<text x="166.2" y="106.3">PA1</text>
<text x="201.6" y="106.5">Conn_01x02</text>
<text x="204.5" y="104.5">+5V</text>
<text x="215.7" y="105.8" transform="rotate(-90 215.7 105.8)">J3</text>
<text x="233.4" y="102.5">D16_TX2</text>
<text x="233.4" y="105">D15_RX3</text>
<text x="233.4" y="107.6">D14_TX3</text>
<text x="243.8" y="107.6">D0_RX0</text>
<text x="244" y="105">D1_TX0</text>
<text x="248.2" y="102.5">D2</text>
<text x="39.2" y="111.4">PA3</text>
<text x="39.2" y="108.8">PA2</text>
<text x="39.2" y="113.9">PA4</text>
<text x="102.7" y="111.4">PA3</text>
<text x="102.7" y="108.8">PA2</text>
<text x="102.7" y="113.9">PA4</text>
<text x="166.2" y="111.4">PA3</text>
<text x="166.2" y="108.8">PA2</text>
<text x="166.2" y="113.9">PA4</text>
<text x="14.6" y="117.9">U3</text>
<text x="39.2" y="119">PA6</text>
<text x="39.2" y="116.5">PA5</text>
<text x="78.1" y="117.9">U2</text>
<text x="102.7" y="119">PA6</text>
<text x="102.7" y="116.5">PA5</text>
<text x="141.6" y="117.9">U1</text>
<text x="166.2" y="119">PA6</text>
<text x="166.2" y="116.5">PA5</text>
<text x="203.9" y="115.8">GND</text>
<text x="235.3" y="118.2">Adafruit_Metro_Mini</text>
<text x="242.7" y="115.9">U8</text>
<text x="39.2" y="121.5">PA7</text>
<text x="48.4" y="121.4">R3</text>
<text x="48.9" y="123.7">R</text>
<text x="55.6" y="122.4">LED</text>
<text x="56.2" y="120.1">D3</text>
<text x="102.7" y="121.5">PA7</text>
<text x="111.9" y="121.4">R2</text>
<text x="112.4" y="123.7">R</text>
<text x="119.1" y="122.4">LED</text>
<text x="119.7" y="120.1">D2</text>
<text x="166.2" y="121.5">PA7</text>
<text x="175.4" y="121.4">R1</text>
<text x="175.9" y="123.7">R</text>
<text x="182.6" y="122.4">LED</text>
<text x="183.2" y="120.1">D1</text>
<text x="237.2" y="121.5">USB</text>
<text x="237.2" y="124.1">RST</text>
<text x="247.2" y="124.1">D12</text>
<text x="247.2" y="121.5">D13</text>
<text x="33.1" y="126.6">XTAL1/PB0</text>
<text x="33.1" y="129.2">XTAL2/PB1</text>
<text x="39.2" y="131.7">PB2</text>
<text x="96.6" y="126.6">XTAL1/PB0</text>
<text x="96.6" y="129.2">XTAL2/PB1</text>
<text x="102.7" y="131.7">PB2</text>
<text x="160.1" y="126.6">XTAL1/PB0</text>
<text x="160.1" y="129.2">XTAL2/PB1</text>
<text x="166.2" y="131.7">PB2</text>
<text x="225.2" y="131.9">GND</text>
<text x="237.2" y="126.6">3V3</text>
<text x="237.2" y="129.2">5V</text>
<text x="237.2" y="131.7">GND</text>
<text x="247.2" y="129.2">D10</text>
<text x="247.2" y="126.6">D11</text>
<text x="248.2" y="131.7">D9</text>
<text x="17.7" y="133" transform="rotate(-90 17.7 133)">ATtiny84-20PU</text>
<text x="32.8" y="134.2">RESET/PB3</text>
<text x="59.1" y="133.6">GND</text>
<text x="81.2" y="133" transform="rotate(-90 81.2 133)">ATtiny84-20PU</text>
<text x="96.3" y="134.2">RESET/PB3</text>
<text x="122.6" y="133.6">GND</text>
<text x="144.7" y="133" transform="rotate(-90 144.7 133)">ATtiny84-20PU</text>
<text x="159.8" y="134.2">RESET/PB3</text>
<text x="186.1" y="133.6">GND</text>
<text x="208.3" y="133.7">+5V</text>
<text x="225.6" y="136.3">+5V</text>
<text x="237.2" y="134.2">GND</text>
<text x="237.2" y="136.8">VIN</text>
<text x="248.2" y="136.8">D7</text>
<text x="248.2" y="134.2">D8</text>
<text x="271.3" y="136.1">J6</text>
<text x="31.1" y="138.2" transform="rotate(-90 31.1 138.2)">GND</text>
<text x="59.7" y="138.8">+5V</text>
<text x="94.6" y="138.2" transform="rotate(-90 94.6 138.2)">GND</text>
<text x="158.1" y="138.2" transform="rotate(-90 158.1 138.2)">GND</text>
<text x="201.9" y="143">R_POT</text>
<text x="204.2" y="140.7">RV1</text>
<text x="237.2" y="139.3">AREF</text>
<text x="237.2" y="141.9">A0</text>
<text x="248.2" y="141.9">D5</text>
<text x="248.2" y="139.3">D6</text>
<text x="267" y="138.4">Conn_01x03</text>
<text x="28.7" y="146.3">GND</text>
<text x="61.6" y="149.3" transform="rotate(-90 61.6 149.3)">VCC</text>
<text x="92.2" y="146.3">GND</text>
<text x="155.7" y="146.3">GND</text>
<text x="237.2" y="144.4">A1</text>
<text x="237.2" y="146.9">A2</text>
<text x="237.2" y="149.5">A3</text>
<text x="248.2" y="149.5">D2</text>
<text x="248.2" y="146.9">D3</text>
<text x="248.2" y="144.4">D4</text>
<text x="262" y="147.1">GND</text>
<text x="64.4" y="150.7">AREF/PA0</text>
<text x="69.7" y="155.8">PA2</text>
<text x="69.7" y="153.3">PA1</text>
<text x="207.7" y="150.1">GND</text>
<text x="237.2" y="152">A4</text>
<text x="237.2" y="154.6">A5</text>
<text x="248.2" y="154.6">D0</text>
<text x="248.2" y="152">D1</text>
<text x="69.7" y="158.4">PA3</text>
<text x="69.7" y="160.9">PA4</text>
<text x="45.1" y="164.9">U7</text>
<text x="69.7" y="166">PA6</text>
<text x="69.7" y="163.4">PA5</text>
<text x="86.7" y="167.1">D7</text>
<text x="63.6" y="173.6">XTAL1/PB0</text>
<text x="69.7" y="168.5">PA7</text>
<text x="78.9" y="168.4">R7</text>
<text x="79.4" y="170.7">R</text>
<text x="86.1" y="169.4">LED</text>
<text x="63.6" y="176.1">XTAL2/PB1</text>
<text x="69.7" y="178.7">PB2</text>
<text x="48.2" y="180" transform="rotate(-90 48.2 180)">ATtiny84-20PU</text>
<text x="61.6" y="185.2" transform="rotate(-90 61.6 185.2)">GND</text>
<text x="63.3" y="181.2">RESET/PB3</text>
<text x="89.6" y="180.6">GND</text>
<text x="59.1" y="193.3">GND</text>
</g>
<g font-size="1.8">
<text x="47" y="41.9">SCL</text>
<text x="47" y="36.8">SDA</text>
<text x="110.5" y="41.9">SCL</text>
<text x="110.5" y="36.8">SDA</text>
<text x="174" y="41.9">SCL</text>
<text x="174" y="36.8">SDA</text>
<text x="205.7" y="71.1">RFID4</text>
<text x="205.7" y="68.6">RFID5</text>
<text x="205.7" y="66">RFID6</text>
<text x="256.5" y="68.6">SCL</text>
<text x="256.5" y="71.1">SDA</text>
<text x="205.7" y="88.9">RFID2</text>
<text x="205.7" y="86.4">RFID3</text>
<text x="205.7" y="91.4">RFID1</text>
<text x="47" y="113">SDA</text>
<text x="110.5" y="113">SDA</text>
<text x="174" y="113">SDA</text>
<text x="47" y="118.1">SCL</text>
<text x="110.5" y="118.1">SCL</text>
<text x="174" y="118.1">SCL</text>
<text x="77.5" y="160">SDA</text>
<text x="77.5" y="165.1">SCL</text>
</g>
<text font-size="1.8" fill="#0000c2" x="269.2" y="149.9">To LED disks</text>
</svg>
